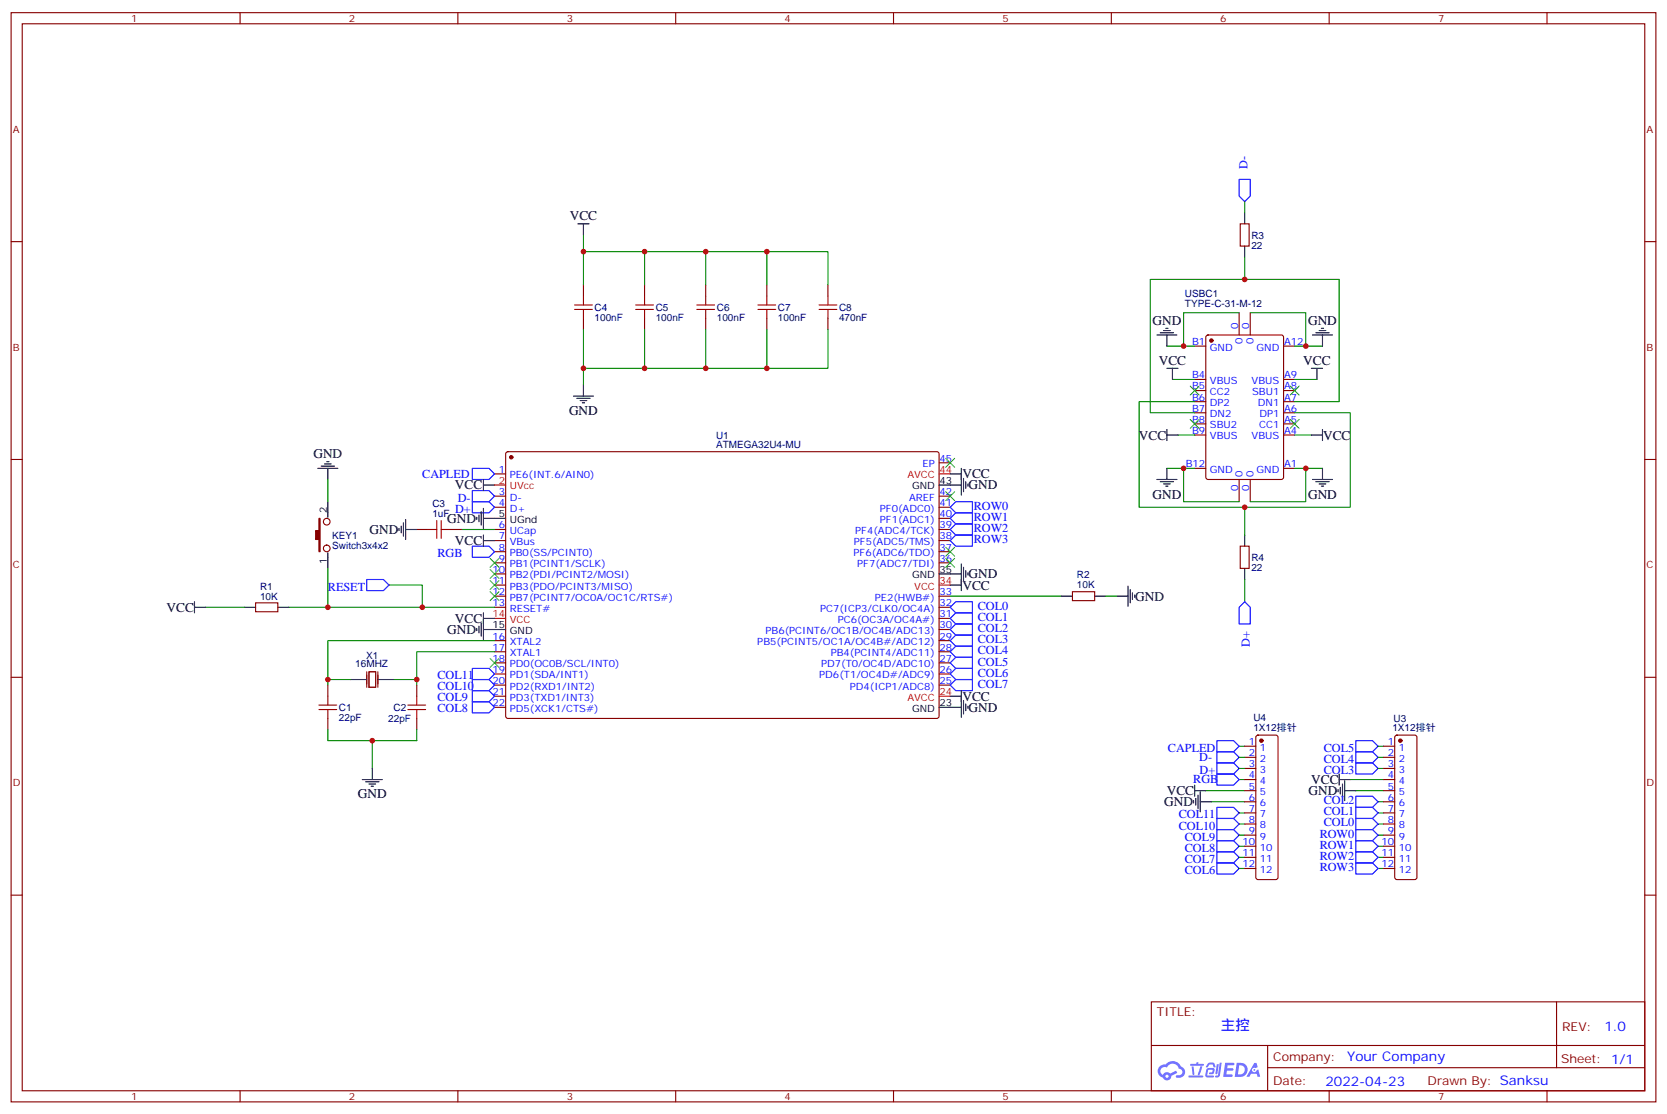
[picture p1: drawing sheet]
<svg xmlns="http://www.w3.org/2000/svg" width="529mm" height="354mm" viewBox="0 0 529 354" stroke-linecap="round" stroke-linejoin="round" font-family="sans-serif">
<g fill="none" stroke="#870000" stroke-width=".35">
<path d="M3.5 4h522.1v345.7h-522.1zM7.1 7.5h515v338.7h-515zM76.2 4v3.5M145.3 4v3.5M214.5 4v3.5M283.6 4v3.5M352.8 4v3.5M421.9 4v3.5M491.1 4v3.5M3.5 76.7h3.6M393.7 71h2.8v7.1h-2.8zM522.1 76.7h3.5"/>
<path d="M185.2 90.5v3.5M204.6 90.5v3.5M224 90.5v3.5M243.4 90.5v3.5M262.8 90.5v3.5M393.3 99.3v7M396.9 99.3v7M185.2 101v3.6M204.6 101v3.6M224 101v3.6M243.4 101v3.6M262.8 101v3.6"/>
<path d="M379.2 109.9h3.6M383 106.5l.5-.2h23.3l.6 .5 .1 44.7-.5 .6-23.5 .1-.7-.5v-44.7zM407.5 109.9h3.5M379.2 120.4h3.6M379.2 124h3.6M379.2 127.5h3.6M379.2 131h3.6M379.2 134.5h3.6M379.2 138.1h3.6M407.5 120.4h3.5M407.5 124h3.5M407.5 127.5h3.5"/>
<path d="M407.5 131h3.5M407.5 134.5h3.5M407.5 138.1h3.5M3.5 145.8h3.6M157 150.4h3.5M157 157.5h3.5M160.7 143.6l.5-.2h136.5l.4 .7-.1 83.5-.6 .4h-136.5l-.4-.7v-83.2zM298.1 157.5h3.5M298.1 146.9h3.5M379.2 148.7h3.6M393.3 152.2v7M396.9 152.2v7"/>
<path d="M407.5 148.7h3.5M522.1 145.8h3.5M132.3 168.1h3.5M142.9 168.1h3.5M157 161h3.5M157 168.1h3.5M157 171.6h3.5M157 175.1h3.5M157 178.6h3.5M298.1 161h3.5M298.1 168.1h3.5M298.1 171.6h3.5"/>
<path d="M298.1 175.1h3.5M298.1 178.6h3.5M298.1 164.5h3.5M393.7 173.4h2.8v7h-2.8zM81.1 191.3h7.1v2.9h-7.1zM157 182.2h3.5M157 185.7h3.5M157 189.2h3.5M157 192.8h3.5M298.1 189.2h3.5M298.1 192.8h3.5M298.1 199.8h3.5"/>
<path d="M298.1 196.3h3.5M340.4 187.8h7.1v2.8h-7.1zM3.5 215h3.6M104.1 217.5v3.5M132.3 217.5v3.5M157 203.3h3.5M157 206.9h3.5M157 210.4h3.5M157 213.9h3.5M157 217.5h3.5M298.1 203.3h3.5M298.1 206.9h3.5"/>
<path d="M298.1 210.4h3.5M298.1 213.9h3.5M298.1 217.5h3.5M522.1 215h3.5M104.1 228v3.6M132.3 228v3.6M157 221h3.5M157 224.5h3.5M3.5 284.1h3.6M522.1 284.1h3.5M365.5 318h156.6v28.2h-156.6zM494.1 318v20.9"/>
<path d="M365.5 331.8h156.5M402.4 338.9h119.6M402.4 331.8v14.2M76.2 346.2v3.5M145.3 346.2v3.5M214.5 346.2v3.5M283.6 346.2v3.5M352.8 346.2v3.5M421.9 346.2v3.5M491.1 346.2v3.5"/>
<circle cx="103.7" cy="174.1" r="1.06"/>
<circle cx="103.7" cy="165.6" r="1.06"/>
</g>
<g fill="#870000" stroke="#870000" stroke-width=".35">
<path d="M101.2 164.5h.4v10.6h-.4v-3.9h-1v-2.8h1z"/>
<circle cx="162.3" cy="145.1" r=".53"/>
<circle cx="384.5" cy="108.1" r=".53"/>
</g>
<path d="M157 154h3.5M298.1 150.4h3.5M157 196.3h3.5M298.1 185.7h3.5M298.1 221h3.5" fill="none" stroke="#f00" stroke-width=".35"/>
<g fill="none" stroke="#000" stroke-width=".35">
<path d="M183.4 71h3.6M185.2 71v3.6M395.1 67.5v3.5M395.1 78.1v3.5M367.2 106.3h6.4M368.3 105.6h4.2M369.4 104.9h2.1M370.1 104.2h.7M370.4 106.3v3.6M370.4 116.9h3.5M372.2 116.9v3.5M416.3 116.9h3.5"/>
<path d="M416.6 106.3h6.4M417.7 105.6h4.2M418 116.9v3.5M418.7 104.9h2.2M419.5 104.2h.7M419.8 106.3v3.6M182 125.7h6.4M183.1 126.4h4.2M184.1 127.1h2.2M184.9 127.8h.7M185.2 122.2v3.5M370.4 136.3v3.5"/>
<path d="M370.4 138.1h3.5M416.3 138.1h3.5M419.8 136.3v3.5M100.9 148.7h6.3M102 148h4.2M103 147.2h2.1M103.7 146.5h.7M104.1 148.7v3.5M104.1 159.2v5M298.1 154h3.5M301.6 150.4h3.6M305.2 148.7v3.5"/>
<path d="M367.2 152.2h6.4M368.3 152.9h4.2M369.4 153.6h2.1M370.1 154.3h.7M370.4 148.7v3.5M416.6 152.2h6.4M417.7 152.9h4.2M418.7 153.6h2.2M419.5 154.3h.7M419.8 148.7v3.5M104.1 175.5v4.9M157 164.5h3.5"/>
<path d="M395.1 169.8v3.6M61.7 192.8h3.6M61.7 191v3.5M77.6 192.8h3.5M88.2 192.8h3.5M157 199.8h3.5M298.1 182.2h3.5M336.9 189.2h3.5M347.5 189.2h3.5M354.5 189.2h3.6M358.1 186.1v6.3M358.8 187.1v4.2"/>
<path d="M359.5 188.2v2.1M360.2 188.9v.7M395.1 180.4v3.5M111.1 215.7h5.3M119.9 215.7h5.3M298.1 224.5h7.1M305.2 221.3v6.4M305.9 222.4v4.2M306.6 223.4v2.2M307.3 224.2v.7M115 247.4h6.4M116.1 248.1h4.2"/>
<path d="M117.1 248.8h2.1M117.8 249.6h.7M118.2 243.9v3.5"/>
</g>
<g fill="none" stroke="#3c3" stroke-width=".35">
<path d="M377.8 133.1l2.8 2.9M377.8 122.6l2.8 2.8M380.6 133.1l-2.8 2.9M380.6 122.6l-2.8 2.8M409.6 133.1l2.8 2.9M409.6 122.6l2.8 2.8M412.4 133.1l-2.8 2.9M412.4 122.6l-2.8 2.8M300.2 156.1l2.8 2.8M300.2 145.5l2.8 2.8M303 156.1l-2.8 2.8M303 145.5l-2.8 2.8"/>
<path d="M155.6 177.2l2.8 2.9M158.4 177.2l-2.8 2.9M300.2 177.2l2.8 2.9M303 177.2l-2.8 2.9M155.6 187.8l2.8 2.8M155.6 184.3l2.8 2.8M155.6 180.8l2.8 2.8M158.4 187.8l-2.8 2.8M158.4 184.3l-2.8 2.8M158.4 180.8l-2.8 2.8"/>
</g>
<g fill="none" stroke="#008700" stroke-width=".35">
<path d="M185.2 74.6v5.3M204.6 79.9v10.6M224 79.9v10.6M243.4 79.9v10.6M395.1 64v3.5M185.2 90.5v-10.6h77.6v10.6M393.3 99.3h-17.6v10.6h3.5M395.1 81.6v7.1M396.9 99.3h17.6v10.6h-3.5M185.2 104.6v12.3h77.6v-12.3M185.2 116.9v5.3M204.6 104.6v12.3"/>
<path d="M224 104.6v12.3M243.4 104.6v12.3M370.4 109.9h5.3M414.5 109.9h5.3M372.2 120.4h7M373.9 138.1h5.3M379.2 127.5h-17.6v33.5h67v-30h-17.6M411 127.5h14.1v-38.8h-60v42.3h14.1M411 120.4h7M411 138.1h5.3M104.1 152.2v7M370.4 148.7h5.3"/>
<path d="M379.2 148.7h-3.5v10.5h17.6M411 148.7h3.5v10.5h-17.6M414.5 148.7h5.3M146.4 168.1h10.6M395.1 161v8.8M65.3 192.8h12.3M91.7 192.8h65.3M104.1 180.4v12.4M123.5 185.7h10.6v7.1M301.6 189.2h35.3M351 189.2h3.5M395.1 183.9v7.1"/>
<path d="M104.1 215.7h7M125.2 215.7h7.1M157 203.3h-52.9v14.2M157 206.9h-24.7v10.6M104.1 231.6v3.5h28.2v-3.5M118.2 235.1v8.8"/>
</g>
<g fill="none" stroke="#00f" stroke-width=".35">
<path d="M393.3 56.9h3.6v5.3l-1.8 1.8-1.8-1.8zM149.9 155.7h5.3l1.8 1.8-1.8 1.7h-5.3zM149.9 159.2h5.3l1.8 1.8-1.8 1.8h-5.3zM149.9 148.7h5.3l1.8 1.7-1.8 1.8h-5.3zM301.6 161l1.8-1.8h5.3v3.6h-5.3zM301.6 168.1l1.8-1.8h5.3v3.5h-5.3zM303.4 162.8h5.3v3.5h-5.3l-1.8-1.8zM303.4 169.8h5.3v3.6h-5.3l-1.8-1.8zM116.4 183.9h5.3l1.8 1.8-1.8 1.8h-5.3zM301.6 196.3l1.8-1.8h5.3v3.5h-5.3zM303.4 191h5.3v3.5h-5.3l-1.8-1.7zM303.4 198h5.3v3.6h-5.3l-1.8-1.8z"/>
<path d="M393.3 192.8l1.8-1.8 1.8 1.8v5.2h-3.6zM149.9 219.2h5.3l1.8 1.8-1.8 1.7h-5.3zM149.9 215.7h5.3l1.8 1.8-1.8 1.7h-5.3zM149.9 212.2h5.3l1.8 1.7-1.8 1.8h-5.3zM301.6 203.3l1.8-1.7h5.3v3.5h-5.3zM301.6 210.4l1.8-1.8h5.3v3.6h-5.3zM301.6 213.9l1.8-1.7h5.3v3.5h-5.3zM303.4 205.1h5.3v3.5h-5.3l-1.8-1.7zM303.4 215.7h5.3v3.5h-5.3l-1.8-1.7zM149.9 222.7h5.3l1.8 1.8-1.8 1.8h-5.3z"/>
</g>
<path d="M116.4 213.2v5M117.1 213.2h2.1v5h-2.1zM119.9 213.2v5" fill="none" stroke="#871200" stroke-width=".35"/>
<g fill="none" stroke="#a10000" stroke-width=".35">
<path d="M182.4 98.2h5.6M182.4 96.8h5.6M185.2 94v2.8M185.2 98.2v2.8M201.8 98.2h5.6M201.8 96.8h5.6M204.6 94v2.8M204.6 98.2v2.8M221.2 98.2h5.6M221.2 96.8h5.6M224 94v2.8M224 98.2v2.8"/>
<path d="M240.6 98.2h5.6M240.6 96.8h5.6M243.4 94v2.8M243.4 98.2v2.8M260 98.2h5.6M260 96.8h5.6M262.8 94v2.8M262.8 98.2v2.8M135.8 168.1h2.8M138.6 165.2v5.7M140.1 168.1h2.8M140.1 165.2v5.7"/>
<path d="M101.2 225.2h5.7M101.2 223.8h5.7M104.1 221v2.8M104.1 225.2v2.8M129.5 225.2h5.6M129.5 223.8h5.6M132.3 221v2.8M132.3 225.2v2.8"/>
</g>
<g fill="#5487ff">
<path d="M388.9 337.3h2.5l.4 .2-.1 .6h-2l-.1 1h1.6l.4 .4-.5 .3h-1.7l-.1 1.2 1.8 .1 .2 .3-.2 .4h-2.8z"/>
<path d="M398.1 337.4h.8l.3 1.3-.6 .3a.74 .74 0 0 0-1.1 .3 .74 .74 0 0 0 .5 1.1 .74 .74 0 0 0 .9-.7l.5-.3 .6 2.4h-.8l-.3-1h-1.8l-.5 1h-.9z"/>
<path d="M386.3 337.8h.6l-.4 2.9a.31 .31 0 0 1-.4 .3 .31 .31 0 0 1-.3-.3z"/>
<path d="M387.2 337.3h.6l-.5 4a.89 .89 0 0 1-.7 .7 .89 .89 0 0 1-.9-.3l.9-.5z"/>
<path d="M383.5 337.5l.6-.2 1.2 .1 .5 1.4h-.6l-.3-.9h-.8l-.8 .9h-.5z"/>
<path d="M383.2 339.2l1.8-.2a1.04 1.04 0 0 1 .6 1.1 1.04 1.04 0 0 1-.9 .9h-.6a.29 .29 0 0 1-.3-.4 .29 .29 0 0 1 .3-.2h.7l.2-.8h-1.5l-.3 1.8h1.9a.29 .29 0 0 1 .3 .3 .29 .29 0 0 1-.3 .3h-2l-.4-.3 .2-2.1z"/>
<path d="M377.3 341.4h4.4a.3 .3 0 0 1 .3 .3 .3 .3 0 0 1-.3 .3h-4.3z"/>
<path d="M381 338.5h.7a4 4 0 0 1-1.2 2.8l-.3-.3z"/>
<path d="M378.3 338.5h.6l.2 2.4-.2 .3-.4-.2z"/>
<path d="M377.8 337.7h1.9l.2-.5h.5v.5h1.5a.29 .29 0 0 1 .3 .3 .29 .29 0 0 1-.3 .3h-4z"/>
<path d="M392.6 337.3l-.7 4.5h1.5a2.27 2.27 0 0 0 2.6-2.3 2.27 2.27 0 0 0-2.7-2.2zM393.4 338.1a1.5 1.5 0 0 1 1.8 1.6 1.5 1.5 0 0 1-2 1.3h-.3z"/>
<path d="M368.1 338.5a2.09 2.09 0 0 0 1 3.5 1.37 1.37 0 0 0 1.6 .9 1.37 1.37 0 0 0 1.1-1.4l1.9-1-.4-.7-1.8 1a1.4 1.4 0 0 0-2.3 .4 1.32 1.32 0 0 1-.7-1.9 1.32 1.32 0 0 1 1.9-.4 2.02 2.02 0 0 1 2.1-1.3 2.02 2.02 0 0 1 1.8 1.6 1.09 1.09 0 0 1 1 1.4 1.09 1.09 0 0 1-1.5 .7 .41 .41 0 0 0-.5 .3 .41 .41 0 0 0 .3 .5 1.89 1.89 0 0 0 2.5-1.2 1.89 1.89 0 0 0-1.2-2.4 2.98 2.98 0 0 0-5-.6l-1 .1zM369.9 341.6a.55 .55 0 0 1 1.1 0 .55 .55 0 0 1-1.1 0z"/>
<circle cx="398.2" cy="339.6" r=".28"/>
</g>
<path d="M300.2 173.7l2.8 2.8M303 173.7l-2.8 2.8M155.6 209l2.8 2.8M158.4 209l-2.8 2.8" fill="none" stroke="#3c3" stroke-width=".35"/>
<g fill="none" stroke="#00f" stroke-width=".35">
<path d="M149.9 173.4h5.3l1.8 1.7-1.8 1.8h-5.3zM386.3 238.6h5.3l1.7 1.8-1.7 1.7h-5.3zM386.3 235.1h5.3l1.7 1.8-1.7 1.7h-5.3zM430.4 238.6h5.3l1.7 1.8-1.7 1.7h-5.3zM430.4 235.1h5.3l1.7 1.8-1.7 1.7h-5.3zM386.3 259.8h5.3l1.7 1.7-1.7 1.8h-5.3zM386.3 256.3h5.3l1.7 1.7-1.7 1.8h-5.3zM386.3 245.7h5.3l1.7 1.7-1.7 1.8h-5.3zM386.3 242.1h5.3l1.7 1.8-1.7 1.8h-5.3zM430.4 242.1h5.3l1.7 1.8-1.7 1.8h-5.3zM430.4 252.7h5.3l1.7 1.8-1.7 1.8h-5.3zM430.4 256.3h5.3l1.7 1.7-1.7 1.8h-5.3z"/>
<path d="M430.4 259.8h5.3l1.7 1.7-1.7 1.8h-5.3zM386.3 273.9h5.3l1.7 1.8-1.7 1.7h-5.3zM386.3 270.4h5.3l1.7 1.7-1.7 1.8h-5.3zM386.3 266.8h5.3l1.7 1.8-1.7 1.8h-5.3zM386.3 263.3h5.3l1.7 1.8-1.7 1.7h-5.3zM430.4 270.4h5.3l1.7 1.7-1.7 1.8h-5.3zM430.4 273.9h5.3l1.7 1.8-1.7 1.7h-5.3zM430.4 263.3h5.3l1.7 1.8-1.7 1.7h-5.3zM430.4 266.8h5.3l1.7 1.8-1.7 1.8h-5.3z"/>
</g>
<g fill="none" stroke="#000" stroke-width=".35">
<path d="M153.5 152.2v3.5M153.5 154h3.5M301.6 154h3.6M305.2 150.8v6.3M305.9 151.8v4.3M306.6 152.9v2.1M307.3 153.6v.7M126.6 167.7v.7M127.4 167v2.1M128.1 165.9v4.3M128.8 168.1h3.5M128.8 164.9v6.3"/>
<path d="M151.3 164.2v.7M152 163.5v2.1M152.8 162.4v4.3M153.5 161.4v6.3M153.5 169.8v3.6M153.5 164.5h3.5M153.5 171.6h3.5M305.2 179v8.5M151.3 199.5v.7M152 198.8v2.1M152.8 197.7v4.2M153.5 199.8h3.5"/>
<path d="M153.5 194.5v8.5M153.5 196.3h3.5M301.6 182.2h3.6M301.6 185.7h3.6M305.9 180.1v4.2M306.6 181.1v2.1M307.3 181.8v.7M305.2 219.2v3.5M301.6 221h3.6M378.9 254.1v.7M379.2 251h3.6M379.2 249.2v3.5"/>
<path d="M379.6 253.4v2.2M380.3 252.4v4.2M381 254.5h3.5M381 251.3v6.4M424.7 250.6v.7M425.1 247.4h3.5M425.1 245.7v3.5M425.4 249.9v2.1M426.2 248.8v4.3M426.9 251h3.5M426.9 247.8v6.3"/>
</g>
<g fill="none" stroke="#008700" stroke-width=".35">
<path d="M393.3 236.9h1.8M437.4 236.9h1.8M382.8 251h12.3M384.5 254.5h10.6M393.3 247.4h1.8M393.3 243.9h1.8M393.3 240.4h1.8M393.3 258h1.8M428.6 247.4h10.6M430.4 251h8.8M437.4 243.9h1.8M437.4 240.4h1.8"/>
<path d="M437.4 258h1.8M437.4 254.5h1.8M393.3 275.7h1.8M393.3 261.5h1.8M393.3 265.1h1.8M393.3 268.6h1.8M393.3 272.1h1.8M437.4 275.7h1.8M437.4 261.5h1.8M437.4 265.1h1.8M437.4 268.6h1.8M437.4 272.1h1.8"/>
</g>
<g fill="none" stroke="#870000" stroke-width=".35">
<path d="M395.1 236.9h3.5M398.9 233.5l.4-.2h5.7l.5 .2 .2 .5v44.5l-.2 .5-.5 .2h-5.7l-.5-.2-.2-.5v-44.5zM439.2 236.9h3.5M443 233.5l.4-.2h5.7l.5 .2 .2 .5v44.5l-.2 .5-.5 .2h-5.7l-.5-.2-.2-.5v-44.5zM395.1 240.4h3.5M395.1 243.9h3.5M395.1 247.4h3.5M395.1 251h3.5M395.1 254.5h3.5M395.1 258h3.5M439.2 240.4h3.5M439.2 243.9h3.5"/>
<path d="M439.2 247.4h3.5M439.2 251h3.5M439.2 254.5h3.5M439.2 258h3.5M395.1 261.5h3.5M395.1 265.1h3.5M395.1 268.6h3.5M395.1 272.1h3.5M395.1 275.7h3.5M439.2 261.5h3.5M439.2 265.1h3.5M439.2 268.6h3.5"/>
<path d="M439.2 272.1h3.5M439.2 275.7h3.5"/>
</g>
<g fill="#870000" stroke="#870000" stroke-width=".35">
<circle cx="444.5" cy="235.1" r=".53"/>
<circle cx="400.4" cy="235.1" r=".53"/>
</g>
<g fill="#c00">
<circle cx="104.1" cy="192.8" r=".88"/>
<circle cx="134.1" cy="192.8" r=".88"/>
<circle cx="104.1" cy="215.7" r=".88"/>
<circle cx="118.2" cy="235.1" r=".88"/>
<circle cx="132.3" cy="215.7" r=".88"/>
<circle cx="204.6" cy="79.9" r=".88"/>
<circle cx="224" cy="79.9" r=".88"/>
<circle cx="243.4" cy="79.9" r=".88"/>
<circle cx="243.4" cy="116.9" r=".88"/>
<circle cx="224" cy="116.9" r=".88"/>
<circle cx="204.6" cy="116.9" r=".88"/>
<circle cx="185.2" cy="79.9" r=".88"/>
<circle cx="185.2" cy="116.9" r=".88"/>
<circle cx="375.7" cy="109.9" r=".88"/>
<circle cx="414.5" cy="109.9" r=".88"/>
<circle cx="414.5" cy="148.7" r=".88"/>
<circle cx="375.7" cy="148.7" r=".88"/>
<circle cx="395.1" cy="88.7" r=".88"/>
<circle cx="395.1" cy="161" r=".88"/>
</g>
<text font-size="4.6" fill="#00f" x="387.6" y="327">主控</text>
<g font-size="4.2">
<text x="180.9" y="70">VCC</text>
<text x="365.8" y="103.1">GND</text>
<text x="415.2" y="103.1">GND</text>
<text x="367.8" y="115.8">VCC</text>
<text x="413.7" y="115.8">VCC</text>
<text x="180.6" y="131.8">GND</text>
<text x="361.5" y="139.5">VCC</text>
<text x="420" y="139.5">VCC</text>
<text x="99.5" y="145.5">GND</text>
<text x="144.4" y="155.3">VCC</text>
<text x="305.5" y="151.8">VCC</text>
<text x="307.4" y="155.4">GND</text>
<text x="365.8" y="158.3">GND</text>
<text x="415.2" y="158.3">GND</text>
<text x="142" y="165.9">GND</text>
<text x="117.3" y="169.5">GND</text>
<text x="144.4" y="173">VCC</text>
<text x="307.4" y="183.6">GND</text>
<text x="305.5" y="187.1">VCC</text>
<text x="360.4" y="190.6">GND</text>
<text x="52.9" y="194.2">VCC</text>
<text x="144.4" y="197.7">VCC</text>
<text x="142" y="201.2">GND</text>
<text x="305.5" y="222.4">VCC</text>
<text x="307.4" y="225.9">GND</text>
<text x="416.2" y="248.9">VCC</text>
<text x="113.6" y="253.4">GND</text>
<text x="369.5" y="255.9">GND</text>
<text x="370.4" y="252.4">VCC</text>
<text x="415.4" y="252.4">GND</text>
</g>
<g font-size="4.2" fill="#00f">
<text x="509.3" y="327.3">1.0</text>
<text x="427.7" y="336.8">Your Company</text>
<text x="420.7" y="344.6">2022-04-23</text>
</g>
<g font-size="3.9" fill="#00f">
<text x="396" y="53.6" transform="rotate(-90 396 53.6)">D-</text>
<text x="134" y="151.7">CAPLED</text>
<text x="145.3" y="159.2">D-</text>
<text x="309.1" y="161.9">ROW0</text>
<text x="144.4" y="162.8">D+</text>
<text x="309.1" y="165.4">ROW1</text>
<text x="309.1" y="168.9">ROW2</text>
<text x="309.1" y="172.4">ROW3</text>
<text x="138.8" y="176.7">RGB</text>
<text x="104.1" y="187.5">RESET</text>
<text x="310.4" y="193.6">COL0</text>
<text x="310.4" y="197.1">COL1</text>
<text x="310.4" y="200.7">COL2</text>
<text x="310.4" y="204.2">COL3</text>
<text x="310.4" y="207.7">COL4</text>
<text x="396.7" y="205.4" transform="rotate(-90 396.7 205.4)">D+</text>
<text x="138.8" y="215.5">COL11</text>
<text x="310.4" y="211.2">COL5</text>
<text x="310.4" y="214.8">COL6</text>
<text x="138.8" y="219.1">COL10</text>
<text x="310.4" y="218.3">COL7</text>
<text x="138.8" y="226.1">COL8</text>
<text x="138.8" y="222.6">COL9</text>
<text x="370.7" y="238.6">CAPLED</text>
<text x="420.2" y="238.6">COL5</text>
<text x="380.7" y="241.6">D-</text>
<text x="380.8" y="245.7">D+</text>
<text x="420.2" y="245.7">COL3</text>
<text x="420.2" y="242.1">COL4</text>
<text x="378.8" y="248.7">RGB</text>
<text x="420.2" y="255.3">COL2</text>
<text x="374.2" y="263.3">COL10</text>
<text x="374.2" y="259.8">COL11</text>
<text x="420.2" y="258.8">COL1</text>
<text x="420.2" y="262.3">COL0</text>
<text x="376.1" y="266.8">COL9</text>
<text x="418.9" y="265.8">ROW0</text>
<text x="418.9" y="269.4">ROW1</text>
<text x="376.1" y="273.9">COL7</text>
<text x="376.1" y="270.4">COL8</text>
<text x="418.9" y="272.9">ROW2</text>
<text x="376.1" y="277.4">COL6</text>
<text x="418.9" y="276.4">ROW3</text>
</g>
<g font-size="3.9" fill="#800">
<text x="367.2" y="322.6">TITLE:</text>
<text x="495.9" y="327.3">REV:</text>
<text x="404.1" y="336.8">Company:</text>
<text x="495.5" y="337.4">Sheet: 1/1</text>
<text x="404.1" y="344.5">Date:</text>
<text x="453.2" y="344.5">Drawn By: Sanksu</text>
</g>
<g font-size="3.2" fill="#800">
<text x="41.6" y="7">1</text>
<text x="110.8" y="7">2</text>
<text x="179.9" y="7">3</text>
<text x="249.1" y="7">4</text>
<text x="318.2" y="7">5</text>
<text x="387.3" y="7">6</text>
<text x="456.5" y="7">7</text>
<text x="4.1" y="42.1">A</text>
<text x="522.6" y="42.1">A</text>
<text x="4.1" y="111.3">B</text>
<text x="522.6" y="111.3">B</text>
<text x="4.1" y="180.4">C</text>
<text x="522.6" y="180.4">C</text>
<text x="4.1" y="249.6">D</text>
<text x="522.6" y="249.6">D</text>
<text x="41.6" y="349.2">1</text>
<text x="110.8" y="349.2">2</text>
<text x="179.9" y="349.2">3</text>
<text x="249.1" y="349.2">4</text>
<text x="318.2" y="349.2">5</text>
<text x="387.3" y="349.2">6</text>
<text x="456.5" y="349.2">7</text>
</g>
<g font-size="3.2" fill="#000080">
<text x="397.2" y="75.7">R3</text>
<text x="397.2" y="78.9">22</text>
<text x="376.1" y="94.3">USBC1</text>
<text x="188.7" y="101.8">100nF</text>
<text x="188.7" y="98.6">C4</text>
<text x="208.1" y="101.8">100nF</text>
<text x="208.1" y="98.6">C5</text>
<text x="227.5" y="101.8">100nF</text>
<text x="227.5" y="98.6">C6</text>
<text x="246.9" y="101.8">100nF</text>
<text x="246.9" y="98.6">C7</text>
<text x="266.3" y="101.8">470nF</text>
<text x="266.3" y="98.6">C8</text>
<text x="376.1" y="97.5">TYPE-C-31-M-12</text>
<text x="227.3" y="142.2">ATMEGA32U4-MU</text>
<text x="227.3" y="139.3">U1</text>
<text x="137.2" y="161.1">C3</text>
<text x="137.2" y="164.2">1uF</text>
<text x="105.5" y="171">KEY1</text>
<text x="105.5" y="174.1">Switch3x4x2</text>
<text x="397.2" y="178">R4</text>
<text x="341.9" y="183.6">R2</text>
<text x="397.2" y="181.2">22</text>
<text x="82.6" y="190.3">10K</text>
<text x="82.6" y="187.1">R1</text>
<text x="341.9" y="186.8">10K</text>
<text x="116.2" y="209">X1</text>
<text x="112.8" y="211.6">16MHZ</text>
<text x="107.6" y="225.7">C1</text>
<text x="124.9" y="225.7">C2</text>
<text x="107.6" y="228.8">22pF</text>
<text x="123.2" y="229.2">22pF</text>
<text x="397.9" y="232.2">1X12排针</text>
<text x="397.9" y="228.9">U4</text>
<text x="442" y="232.2">1X12排针</text>
<text x="442.4" y="229.2">U3</text>
</g>
<g font-size="3.2" fill="#00f">
<text x="393" y="104.6" transform="rotate(-90 393 104.6)">0</text>
<text x="396.5" y="104.6" transform="rotate(-90 396.5 104.6)">0</text>
<text x="378.4" y="109.5">B1</text>
<text x="384.1" y="111.3">GND</text>
<text x="394.4" y="109.1" transform="rotate(-90 394.4 109.1)">0</text>
<text x="397.9" y="109.1" transform="rotate(-90 397.9 109.1)">0</text>
<text x="398.9" y="111.3">GND</text>
<text x="407.6" y="109.5">A12</text>
<text x="378.4" y="120.1">B4</text>
<text x="378.4" y="123.6">B5</text>
<text x="384.1" y="121.8">VBUS</text>
<text x="384.1" y="125.4">CC2</text>
<text x="397.3" y="121.8">VBUS</text>
<text x="397.5" y="125.4">SBU1</text>
<text x="407.6" y="123.6">A8</text>
<text x="407.6" y="120.1">A9</text>
<text x="378.4" y="127.1">B6</text>
<text x="378.4" y="130.7">B7</text>
<text x="384.1" y="128.9">DP2</text>
<text x="399.3" y="128.9">DN1</text>
<text x="407.6" y="130.7">A6</text>
<text x="407.6" y="127.1">A7</text>
<text x="378.4" y="134.2">B8</text>
<text x="378.4" y="137.7">B9</text>
<text x="384.1" y="132.4">DN2</text>
<text x="384.1" y="136">SBU2</text>
<text x="399.7" y="136">CC1</text>
<text x="399.8" y="132.4">DP1</text>
<text x="407.6" y="137.7">A4</text>
<text x="407.6" y="134.2">A5</text>
<text x="384.1" y="139.5">VBUS</text>
<text x="397.3" y="139.5">VBUS</text>
<text x="292.9" y="148.3">EP</text>
<text x="298.3" y="146.5">45</text>
<text x="376.4" y="148.3">B12</text>
<text x="407.6" y="148.3">A1</text>
<text x="158.3" y="150.1">1</text>
<text x="161.8" y="151.8">PE6(INT.6/AIN0)</text>
<text x="384.1" y="150.1">GND</text>
<text x="393" y="156" transform="rotate(-90 393 156)">0</text>
<text x="394.4" y="151.5" transform="rotate(-90 394.4 151.5)">0</text>
<text x="396.5" y="156" transform="rotate(-90 396.5 156)">0</text>
<text x="397.9" y="151.5" transform="rotate(-90 397.9 151.5)">0</text>
<text x="398.9" y="150.1">GND</text>
<text x="158.3" y="157.1">3</text>
<text x="158.3" y="160.7">4</text>
<text x="161.8" y="158.9">D-</text>
<text x="288.6" y="158.9">AREF</text>
<text x="298.3" y="160.7">41</text>
<text x="298.3" y="157.1">42</text>
<text x="158.3" y="167.7">6</text>
<text x="161.8" y="162.4">D+</text>
<text x="279.3" y="165.9">PF1(ADC1)</text>
<text x="279.3" y="162.4">PF0(ADC0)</text>
<text x="298.3" y="167.7">39</text>
<text x="298.3" y="164.2">40</text>
<text x="158.3" y="171.2">7</text>
<text x="161.8" y="169.5">UCap</text>
<text x="161.8" y="173">VBus</text>
<text x="271.1" y="173">PF5(ADC5/TMS)</text>
<text x="271.5" y="169.5">PF4(ADC4/TCK)</text>
<text x="298.3" y="171.2">38</text>
<text x="158.3" y="174.8">8</text>
<text x="158.3" y="178.3">9</text>
<text x="161.8" y="176.5">PB0(SS/PCINT0)</text>
<text x="271" y="176.5">PF6(ADC6/TDO)</text>
<text x="298.3" y="178.3">36</text>
<text x="298.3" y="174.8">37</text>
<text x="156.3" y="181.8">10</text>
<text x="156.3" y="185.3">11</text>
<text x="161.8" y="180.1">PB1(PCINT1/SCLK)</text>
<text x="161.8" y="183.6">PB2(PDI/PCINT2/MOSI)</text>
<text x="272.1" y="180.1">PF7(ADC7/TDI)</text>
<text x="156.3" y="188.9">12</text>
<text x="161.8" y="187.1">PB3(PDO/PCINT3/MISO)</text>
<text x="161.8" y="190.6">PB7(PCINT7/OC0A/OC1C/RTS#)</text>
<text x="277.7" y="190.6">PE2(HWB#)</text>
<text x="298.3" y="188.9">33</text>
<text x="156.3" y="192.4">13</text>
<text x="161.8" y="194.2">RESET#</text>
<text x="260.3" y="194.2">PC7(ICP3/CLK0/OC4A)</text>
<text x="265.9" y="197.7">PC6(OC3A/OC4A#)</text>
<text x="298.3" y="195.9">31</text>
<text x="298.3" y="192.4">32</text>
<text x="156.3" y="203">16</text>
<text x="243" y="201.2">PB6(PCINT6/OC1B/OC4B/ADC13)</text>
<text x="298.3" y="203">29</text>
<text x="298.3" y="199.5">30</text>
<text x="156.3" y="206.5">17</text>
<text x="161.8" y="204.8">XTAL2</text>
<text x="161.8" y="208.3">XTAL1</text>
<text x="240.4" y="204.8">PB5(PCINT5/OC1A/OC4B#/ADC12)</text>
<text x="263.7" y="208.3">PB4(PCINT4/ADC11)</text>
<text x="298.3" y="206.5">28</text>
<text x="156.3" y="210">18</text>
<text x="156.3" y="213.6">19</text>
<text x="161.8" y="211.8">PD0(OC0B/SCL/INT0)</text>
<text x="161.8" y="215.3">PD1(SDA/INT1)</text>
<text x="260.1" y="215.3">PD6(T1/OC4D#/ADC9)</text>
<text x="260.6" y="211.8">PD7(T0/OC4D/ADC10)</text>
<text x="298.3" y="213.6">26</text>
<text x="298.3" y="210">27</text>
<text x="156.3" y="217.1">20</text>
<text x="156.3" y="220.6">21</text>
<text x="161.8" y="218.9">PD2(RXD1/INT2)</text>
<text x="269.8" y="218.9">PD4(ICP1/ADC8)</text>
<text x="298.3" y="217.1">25</text>
<text x="156.3" y="224.2">22</text>
<text x="161.8" y="222.4">PD3(TXD1/INT3)</text>
<text x="161.8" y="225.9">PD5(XCK1/CTS#)</text>
<text x="396.4" y="236.5">1</text>
<text x="399.9" y="238.3">1</text>
<text x="440.5" y="236.5">1</text>
<text x="444" y="238.3">1</text>
<text x="396.4" y="240">2</text>
<text x="396.4" y="243.6">3</text>
<text x="399.9" y="241.8">2</text>
<text x="399.9" y="245.3">3</text>
<text x="440.5" y="240">2</text>
<text x="440.5" y="243.6">3</text>
<text x="444" y="241.8">2</text>
<text x="444" y="245.3">3</text>
<text x="396.4" y="247.1">4</text>
<text x="396.4" y="250.6">5</text>
<text x="399.9" y="248.8">4</text>
<text x="440.5" y="247.1">4</text>
<text x="440.5" y="250.6">5</text>
<text x="444" y="248.8">4</text>
<text x="396.4" y="254.1">6</text>
<text x="396.4" y="257.7">7</text>
<text x="399.9" y="252.4">5</text>
<text x="399.9" y="255.9">6</text>
<text x="440.5" y="254.1">6</text>
<text x="440.5" y="257.7">7</text>
<text x="444" y="252.4">5</text>
<text x="444" y="255.9">6</text>
<text x="396.4" y="261.2">8</text>
<text x="399.9" y="259.4">7</text>
<text x="399.9" y="263">8</text>
<text x="440.5" y="261.2">8</text>
<text x="444" y="259.4">7</text>
<text x="444" y="263">8</text>
<text x="394.4" y="268.3">10</text>
<text x="396.4" y="264.7">9</text>
<text x="399.9" y="266.5">9</text>
<text x="438.5" y="268.3">10</text>
<text x="440.5" y="264.7">9</text>
<text x="444" y="266.5">9</text>
<text x="394.4" y="271.8">11</text>
<text x="394.4" y="275.3">12</text>
<text x="399.9" y="270">10</text>
<text x="399.9" y="273.5">11</text>
<text x="438.5" y="271.8">11</text>
<text x="438.5" y="275.3">12</text>
<text x="444" y="270">10</text>
<text x="444" y="273.5">11</text>
<text x="399.9" y="277.1">12</text>
<text x="444" y="277.1">12</text>
</g>
<g font-size="3.2" fill="#f00">
<text x="158.3" y="153.6">2</text>
<text x="161.8" y="155.4">UVcc</text>
<text x="288" y="151.8">AVCC</text>
<text x="298.3" y="150.1">44</text>
<text x="298.3" y="185.3">34</text>
<text x="290.2" y="187.1">VCC</text>
<text x="156.3" y="195.9">14</text>
<text x="161.8" y="197.7">VCC</text>
<text x="298.3" y="220.6">24</text>
<text x="288" y="222.4">AVCC</text>
</g>
<g font-size="3.2">
<text x="289.5" y="155.4">GND</text>
<text x="298.3" y="153.6">43</text>
<text x="103.7" y="162.8" transform="rotate(-90 103.7 162.8)">2</text>
<text x="158.3" y="164.2">5</text>
<text x="161.8" y="165.9">UGnd</text>
<text x="103.7" y="178.9" transform="rotate(-90 103.7 178.9)">1</text>
<text x="289.5" y="183.6">GND</text>
<text x="298.3" y="181.8">35</text>
<text x="156.3" y="199.5">15</text>
<text x="161.8" y="201.2">GND</text>
<text x="289.5" y="225.9">GND</text>
<text x="298.3" y="224.2">23</text>
</g>
</svg>
